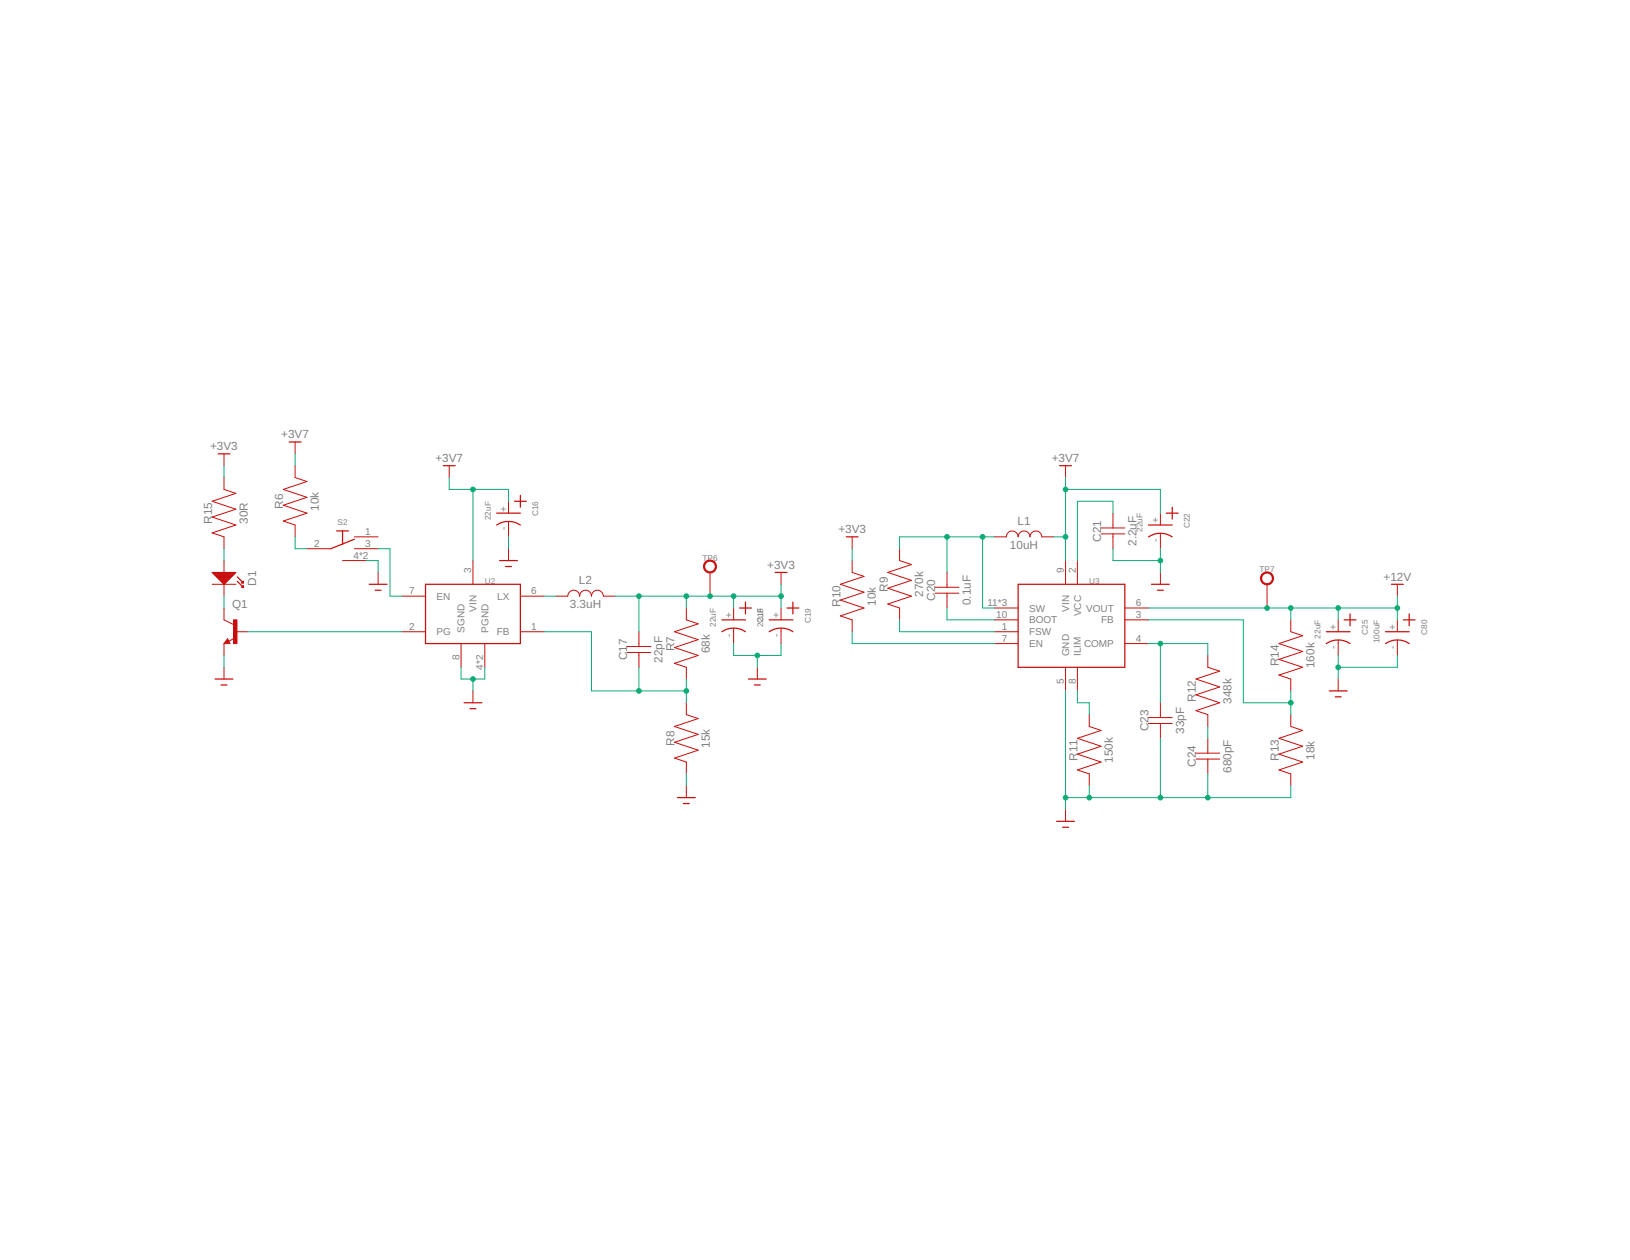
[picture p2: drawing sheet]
<svg xmlns="http://www.w3.org/2000/svg" width="279mm" height="216mm" viewBox="0 0 279 216" stroke-linecap="round" stroke-linejoin="round" font-family="sans-serif">
<g fill="none" stroke="#c90d0c" stroke-width=".17">
<path d="M38.4 77.8v2M50.6 75.7v2.1M50.6 79.8v2l2 .7-4 1.4 4 1.3-4 1.4 4 1.3-4 1.4 2 .7v2M77 79.8v2M182.6 79.8v2M36.4 98.1h4l-2 2zM36.4 98.1h4M36.5 98.2h3.8M36.6 98.3h3.6M36.7 98.4h3.4M36.8 98.5h3.2M36.9 98.6h3"/>
<path d="M37 98.7h2.8M37.1 98.8h2.7M37.1 98.9h2.5M37.2 99h2.4M37.3 99h2.2M37.4 99.1h2M37.5 99.2h1.8M37.6 99.3h1.6M37.7 99.4h1.4M37.8 99.5h1.2M37.9 99.6h1M38 99.7h.8"/>
<path d="M38.1 99.8h.7M38.1 99.9h.6M38.2 99.9h.4M38.4 81.8v2.1l2 .6-4 1.4 4 1.3-4 1.4 4 1.4-4 1.3 2 .7v2M38.4 96.1v6.1M52.6 94h4.1M58.7 96.1h4.1M60.7 94h4.1M60.7 92h4.1M64.8 98.1v2M81.1 96.1v4M87.2 85.9v2"/>
<path d="M87.2 89.3v2.7M87.2 94v2.1M121.7 98.1v4.1M133.9 98.1v2M146.1 92v2M146.1 96.1v2l2 .7-4.1 1.3 4.1 1.4-4.1 1.3 4.1 1.4-4.1 1.3 2.1 .7v2M154.2 94v2.1l2 .6-4 1.4 4 1.3-4 1.4 4 1.4-4 1.3 2 .7v2M162.3 98.1v2.5M170.5 92h2a1.02 1.02 0 0 1 1-1 1.02 1.02 0 0 1 1 1 1.02 1.02 0 0 1 1-1 1.02 1.02 0 0 1 1.1 1 1.02 1.02 0 0 1 1-1 1.02 1.02 0 0 1 1 1h2M182.6 96.1v4M184.7 96.1v4M188.7 91.5h4.1"/>
<path d="M188.7 90.5h4.1M190.8 87.9v2.6M190.8 91.5v2.5M198.9 87.9v2.1M198.9 91.4v2.6M198.9 98.1v2M36.4 100.1h4M38.3 100h.2M38.4 104.2v2l1.6 .8M38.4 110.3v2M38.4 114.3v2.1M39 109.5l.4 .8h-1z"/>
<path d="M40.2 109.4l-1 .5M40.4 108.2h2.1M68.9 108.2h4M68.9 102.2h4M79 110.3v4M81.1 118.4v2M83.1 110.3v4M89.2 108.2h4.1M89.2 102.2h4.1M95.3 102.2h2a1.02 1.02 0 0 1 1-1.1 1.02 1.02 0 0 1 1.1 1.1 1.02 1.02 0 0 1 1-1.1 1.02 1.02 0 0 1 1 1.1 1.02 1.02 0 0 1 1-1.1 1.02 1.02 0 0 1 1 1.1h2.1M107.5 111.8h4M107.5 110.8h4"/>
<path d="M109.5 108.2v2.6M109.5 111.8v2.5M117.6 104.2v2l2.1 .7-4.1 1.3 4.1 1.4-4.1 1.4 4.1 1.3-4.1 1.4 2 .6v2.1M125.8 104.2v2M125.8 107.6v2.7M129.8 114.3v2.1M133.9 104.2v2M133.9 107.6v2.7M160.3 101.6h4.1M160.3 100.6h4.1M162.3 101.6v2.6M170.5 108.2h4"/>
<path d="M170.5 104.2h4M170.5 106.2h4M170.5 110.3h4M182.6 114.3v4.1M184.7 114.3v4.1M192.8 104.2h4.1M192.8 106.2h4.1M192.8 110.3h4.1M207 112.3v2l2.1 .7-4.1 1.4 4.1 1.3-4.1 1.4 4.1 1.3-4.1 1.4 2 .6v2.1M217.2 100.1v4.1M221.3 106.2v2l2 .7-4.1 1.4 4.1 1.3-4.1 1.4 4.1 1.3-4.1 1.4 2.1 .7v2M229.4 106.2v2"/>
<path d="M229.4 109.7v2.6M229.4 116.4v2M239.5 100.1v2.1M239.5 106.2v2M239.5 109.7v2.6M117.6 120.4v2l2.1 .7-4.1 1.4 4.1 1.3-4.1 1.4 4.1 1.3-4.1 1.4 2 .7v2M117.6 134.6v2.1M182.6 138.7v2M186.7 122.4v2.1l2 .7-4 1.3 4 1.4-4 1.3 4 1.4-4 1.3 2 .7v2M196.9 124h4M196.9 123h4M198.9 120.4v2.6"/>
<path d="M198.9 124v2.5M205 130.1h4.1M205 129.1h4.1M207 126.5v2.6M207 130.1v2.5M221.3 122.4v2.1l2 .7-4.1 1.3 4.1 1.4-4.1 1.3 4.1 1.4-4.1 1.3 2.1 .7v2"/>
</g>
<g fill="none" stroke="#c90d0c" stroke-width=".21">
<path d="M37.4 77.8h2M49.6 75.7h2M76 79.8h2M181.6 79.8h2.1M40.7 98.8l1 1.1M40.7 99.6l1 1M41.4 99.9l.3-.3v.3zM41.6 99.7h.1M57.7 91h2M58.7 93.2l-2 .8M58.7 91v2.2M60.7 92.4l-2 .8"/>
<path d="M85.1 90a3.7 3.7 0 0 1 4.1 0M85.1 87.9h4.1M85.6 96.1h3.1M86.7 97.1h1M88.2 85.9h2M89.2 84.9v2M132.9 98.1h2M145.1 92h2M196.9 92a3.7 3.7 0 0 1 4 0M196.9 90h4M199.9 87.9h2.1M200.9 86.9v2"/>
<path d="M36.9 116.4h3M37.9 117.4h1M39 109.9l-.1 .2h.3l-.2-.4-.4 .5h.6M41.5 100.5h.2M41.7 100.4v.2M41.7 100.4l-.3 .2h.3M41.7 100.4h.1M63.3 100.1h3M64.3 101.1h1M72.9 100.1h16.3v10.2h-16.3zM123.7 108.2a3.6 3.6 0 0 1 4.1 0M123.7 106.2h4.1"/>
<path d="M126.8 104.2h2M127.8 103.2v2M128.3 116.4h3M129.3 117.4h1M131.8 108.2a3.7 3.7 0 0 1 4.1 0M131.8 106.2h4.1M134.9 104.2h2M135.9 103.2v2M174.5 100.1h18.3v14.2h-18.3zM197.4 100.1h3M198.4 101.1h1M227.4 110.3a3.7 3.7 0 0 1 4 0"/>
<path d="M227.4 108.2h4M227.9 118.4h3M228.9 119.4h1M230.4 106.2h2M231.4 105.2v2M237.5 110.3a3.7 3.7 0 0 1 4.1 0M237.5 108.2h4.1M238.5 100.1h2M240.5 106.2h2.1M241.6 105.2v2M79.5 120.4h3.1M80.6 121.4h1"/>
<path d="M116.1 136.7h3.1M117.1 137.7h1.1M181.1 140.7h3.1M182.1 141.8h1.1"/>
</g>
<path d="M40 106.2h.6v4.1h-.6z" fill="#c90d0c" stroke="#c90d0c" stroke-width=".17"/>
<g fill="#c90d0c" stroke="#c90d0c" stroke-width=".17">
<path d="M121 96.2a1.11 1.11 0 0 1 1.7 .3 1.11 1.11 0 0 1-.7 1.6 1.11 1.11 0 0 1-1.4-1h.2a.91 .91 0 0 1 1.3-.9 .91 .91 0 0 1 .2 1.5 .91 .91 0 0 1-1.5-.4v-.2h-.2v-.3z" fill-rule="evenodd"/>
<path d="M216.5 98.3a1.11 1.11 0 0 1 1.7 .3 1.11 1.11 0 0 1-.7 1.6 1.11 1.11 0 0 1-1.4-1.1h.2a.91 .91 0 0 1 1.2-.9 .91 .91 0 0 1 .3 1.6 .91 .91 0 0 1-1.5-.4v-.3h-.2v-.3z" fill-rule="evenodd"/>
</g>
<g fill="none" stroke="#0dab76" stroke-width=".17">
<path d="M38.4 79.8v2M50.6 77.8v2M38.4 94v2.1M50.6 92v2h2M62.8 96.1h2v2M64.8 94h2v8.2h2.1M77 81.8v2.1h10.2v2M81.1 83.9v12.2M87.2 92v2M146.1 94v2.1M162.3 92v6.1M168.4 92v12.2h2.1"/>
<path d="M170.5 92h-16.3v2M180.6 92h2M182.6 83.9h16.3v4M182.6 81.8v14.3M190.8 94v2.1h8.1M190.8 87.9v-2h-6.1v10.2M198.9 94v4.1M38.4 102.2v2M38.4 112.3v2M42.5 108.2h26.4M79 114.3v2.1h4.1v-2.1M81.1 116.4v2"/>
<path d="M93.3 102.2h2M93.3 108.2h8.1v10.2h16.2M105.5 102.2h28.4M109.5 102.2v6M109.5 114.3v4.1M117.6 102.2v2M117.6 116.4v4M125.8 102.2v2M125.8 110.3v2h8.1v-2M129.8 112.3v2M133.9 100.1v4.1M146.1 108.2v2.1h24.4"/>
<path d="M154.2 106.2v2h16.3M162.3 104.2v2h8.2M182.6 118.4v20.3M184.7 118.4v2h2v2M196.9 110.3h10.1v2M196.9 106.2h16.2v14.2h8.2M196.9 104.2h42.6M198.9 110.3v10.1M221.3 104.2v2M221.3 118.4v4M229.4 104.2v2M229.4 112.3v4.1"/>
<path d="M239.5 102.2v4M239.5 112.3v2h-10.1M117.6 132.6v2M186.7 134.6v2.1M198.9 126.5v10.2M207 124.5v2M207 132.6v4.1M221.3 134.6v2.1h-38.7"/>
</g>
<g fill="#0dab76" stroke="#0dab76" stroke-width=".17">
<circle cx="81.1" cy="116.4" r=".4"/>
<circle cx="129.8" cy="112.3" r=".4"/>
<circle cx="198.9" cy="96.1" r=".4"/>
<circle cx="182.6" cy="136.7" r=".4"/>
<circle cx="186.7" cy="136.7" r=".4"/>
<circle cx="198.9" cy="136.7" r=".4"/>
<circle cx="207" cy="136.7" r=".4"/>
<circle cx="229.4" cy="114.3" r=".4"/>
<circle cx="81.1" cy="83.9" r=".4"/>
<circle cx="182.6" cy="92" r=".4"/>
<circle cx="182.6" cy="83.9" r=".4"/>
<circle cx="117.6" cy="118.4" r=".4"/>
<circle cx="109.5" cy="118.4" r=".4"/>
<circle cx="109.5" cy="102.2" r=".4"/>
<circle cx="117.6" cy="102.2" r=".4"/>
<circle cx="125.8" cy="102.2" r=".4"/>
<circle cx="133.9" cy="102.2" r=".4"/>
<circle cx="121.7" cy="102.2" r=".4"/>
<circle cx="162.3" cy="92" r=".4"/>
<circle cx="168.4" cy="92" r=".4"/>
<circle cx="198.9" cy="110.3" r=".4"/>
<circle cx="221.3" cy="120.4" r=".4"/>
<circle cx="221.3" cy="104.2" r=".4"/>
<circle cx="229.4" cy="104.2" r=".4"/>
<circle cx="217.2" cy="104.2" r=".4"/>
<circle cx="239.5" cy="104.2" r=".4"/>
</g>
<g font-size="2" fill="#808080">
<text x="36" y="77.2">+3V3</text>
<text x="48.2" y="75.1">+3V7</text>
<text x="74.6" y="79.2">+3V7</text>
<text x="180.3" y="79.2">+3V7</text>
<text x="36.4" y="89.8" transform="rotate(-90 36.4 89.8)">R15</text>
<text x="42.5" y="89.8" transform="rotate(-90 42.5 89.8)">30R</text>
<text x="48.6" y="87.2" transform="rotate(-90 48.6 87.2)">R6</text>
<text x="54.7" y="87.5" transform="rotate(-90 54.7 87.5)">10k</text>
<text x="174.4" y="90">L1</text>
<text x="143.7" y="91.4">+3V3</text>
<text x="173.1" y="94">10uH</text>
<text x="188.7" y="92.8" transform="rotate(-90 188.7 92.8)">C21</text>
<text x="194.8" y="93.5" transform="rotate(-90 194.8 93.5)">2.2uF</text>
<text x="43.9" y="100.4" transform="rotate(-90 43.9 100.4)">D1</text>
<text x="99.2" y="100.1">L2</text>
<text x="131.5" y="97.5">+3V3</text>
<text x="152.2" y="101.4" transform="rotate(-90 152.2 101.4)">R9</text>
<text x="160.3" y="101.5" transform="rotate(-90 160.3 101.5)">2</text>
<text x="160.3" y="100.4" transform="rotate(-90 160.3 100.4)">0</text>
<text x="237.2" y="99.5">+12V</text>
<text x="39.8" y="104.2">Q1</text>
<text x="97.7" y="104.2">3.3uH</text>
<text x="144" y="104" transform="rotate(-90 144 104)">R10</text>
<text x="150.1" y="103.8" transform="rotate(-90 150.1 103.8)">10k</text>
<text x="158.3" y="102.3" transform="rotate(-90 158.3 102.3)">270k</text>
<text x="160.3" y="103" transform="rotate(-90 160.3 103)">C</text>
<text x="166.4" y="103.7" transform="rotate(-90 166.4 103.7)">0.1uF</text>
<text x="107.5" y="113.1" transform="rotate(-90 107.5 113.1)">C17</text>
<text x="113.6" y="113.6" transform="rotate(-90 113.6 113.6)">22pF</text>
<text x="115.6" y="111.6" transform="rotate(-90 115.6 111.6)">R7</text>
<text x="121.7" y="111.9" transform="rotate(-90 121.7 111.9)">68k</text>
<text x="219.2" y="114.1" transform="rotate(-90 219.2 114.1)">R14</text>
<text x="225.3" y="114.5" transform="rotate(-90 225.3 114.5)">160k</text>
<text x="196.9" y="125.3" transform="rotate(-90 196.9 125.3)">C23</text>
<text x="203" y="125.8" transform="rotate(-90 203 125.8)">33pF</text>
<text x="205" y="120.2" transform="rotate(-90 205 120.2)">R12</text>
<text x="211.1" y="120.6" transform="rotate(-90 211.1 120.6)">348k</text>
<text x="115.6" y="127.8" transform="rotate(-90 115.6 127.8)">R8</text>
<text x="121.7" y="128.1" transform="rotate(-90 121.7 128.1)">15k</text>
<text x="184.7" y="130.3" transform="rotate(-90 184.7 130.3)">R11</text>
<text x="190.8" y="130.7" transform="rotate(-90 190.8 130.7)">150k</text>
<text x="205" y="131.4" transform="rotate(-90 205 131.4)">C24</text>
<text x="219.2" y="130.4" transform="rotate(-90 219.2 130.4)">R13</text>
<text x="225.3" y="130.2" transform="rotate(-90 225.3 130.2)">18k</text>
<text x="211.1" y="132.4" transform="rotate(-90 211.1 132.4)">680pF</text>
</g>
<g font-size="1.7" fill="#808080">
<text x="86.9" y="87.6" transform="rotate(-90 86.9 87.6)">+</text>
<text x="198.6" y="89.7" transform="rotate(-90 198.6 89.7)">+</text>
<text x="53.9" y="93.7">2</text>
<text x="60.6" y="95.8">4*2</text>
<text x="62.6" y="91.7">1</text>
<text x="62.6" y="93.7">3</text>
<text x="86.9" y="90.8" transform="rotate(-90 86.9 90.8)">-</text>
<text x="198.6" y="92.8" transform="rotate(-90 198.6 92.8)">-</text>
<text x="70.1" y="101.9">7</text>
<text x="80.8" y="98.2" transform="rotate(-90 80.8 98.2)">3</text>
<text x="91.1" y="101.9">6</text>
<text x="182.4" y="98.2" transform="rotate(-90 182.4 98.2)">9</text>
<text x="184.4" y="98.2" transform="rotate(-90 184.4 98.2)">2</text>
<text x="70.1" y="108">2</text>
<text x="74.8" y="102.8">EN</text>
<text x="81.7" y="104.8" transform="rotate(-90 81.7 104.8)">VIN</text>
<text x="85.2" y="102.8">LX</text>
<text x="91.1" y="108">1</text>
<text x="125.5" y="105.9" transform="rotate(-90 125.5 105.9)">+</text>
<text x="133.6" y="105.9" transform="rotate(-90 133.6 105.9)">+</text>
<text x="169.2" y="103.9">11*3</text>
<text x="170.7" y="105.9">10</text>
<text x="171.7" y="108">1</text>
<text x="176.4" y="104.8">SW</text>
<text x="176.4" y="106.8">BOOT</text>
<text x="183.3" y="104.8" transform="rotate(-90 183.3 104.8)">VIN</text>
<text x="185.3" y="105.6" transform="rotate(-90 185.3 105.6)">VCC</text>
<text x="186.2" y="104.8">VOUT</text>
<text x="188.8" y="106.8">FB</text>
<text x="194.7" y="105.9">3</text>
<text x="194.7" y="103.9">6</text>
<text x="229.1" y="108" transform="rotate(-90 229.1 108)">+</text>
<text x="239.2" y="108" transform="rotate(-90 239.2 108)">+</text>
<text x="74.8" y="108.8">PG</text>
<text x="78.7" y="113.1" transform="rotate(-90 78.7 113.1)">8</text>
<text x="79.6" y="108.4" transform="rotate(-90 79.6 108.4)">SGND</text>
<text x="83.7" y="108.4" transform="rotate(-90 83.7 108.4)">PGND</text>
<text x="85.1" y="108.9">FB</text>
<text x="125.5" y="109.1" transform="rotate(-90 125.5 109.1)">-</text>
<text x="133.6" y="109.1" transform="rotate(-90 133.6 109.1)">-</text>
<text x="171.7" y="110">7</text>
<text x="176.4" y="108.8">FSW</text>
<text x="176.4" y="110.9">EN</text>
<text x="183.3" y="112.5" transform="rotate(-90 183.3 112.5)">GND</text>
<text x="185.3" y="112.5" transform="rotate(-90 185.3 112.5)">ILIM</text>
<text x="185.8" y="110.9">COMP</text>
<text x="194.7" y="110">4</text>
<text x="229.1" y="111.1" transform="rotate(-90 229.1 111.1)">-</text>
<text x="239.2" y="111.1" transform="rotate(-90 239.2 111.1)">-</text>
<text x="82.8" y="114.7" transform="rotate(-90 82.8 114.7)">4*2</text>
<text x="182.4" y="117.2" transform="rotate(-90 182.4 117.2)">5</text>
<text x="184.4" y="117.2" transform="rotate(-90 184.4 117.2)">8</text>
</g>
<g font-size="1.4" fill="#808080">
<text x="57.9" y="90">S2</text>
<text x="84.1" y="89.1" transform="rotate(-90 84.1 89.1)">22uF</text>
<text x="92.2" y="88.5" transform="rotate(-90 92.2 88.5)">C16</text>
<text x="195.9" y="91.1" transform="rotate(-90 195.9 91.1)">22uF</text>
<text x="204" y="90.5" transform="rotate(-90 204 90.5)">C22</text>
<text x="83.1" y="100.1">U2</text>
<text x="120.4" y="96.1">TP6</text>
<text x="186.7" y="100.1">U3</text>
<text x="215.9" y="98.1">TP7</text>
<text x="122.7" y="107.4" transform="rotate(-90 122.7 107.4)">22uF</text>
<text x="130.8" y="107.4" transform="rotate(-90 130.8 107.4)">2C18</text>
<text x="130.8" y="106.6" transform="rotate(-90 130.8 106.6)">2uF</text>
<text x="139" y="106.8" transform="rotate(-90 139 106.8)">C19</text>
<text x="226.3" y="109.4" transform="rotate(-90 226.3 109.4)">22uF</text>
<text x="234.5" y="108.8" transform="rotate(-90 234.5 108.8)">C25</text>
<text x="236.5" y="110.2" transform="rotate(-90 236.5 110.2)">100uF</text>
<text x="244.6" y="108.8" transform="rotate(-90 244.6 108.8)">C80</text>
</g>
</svg>
